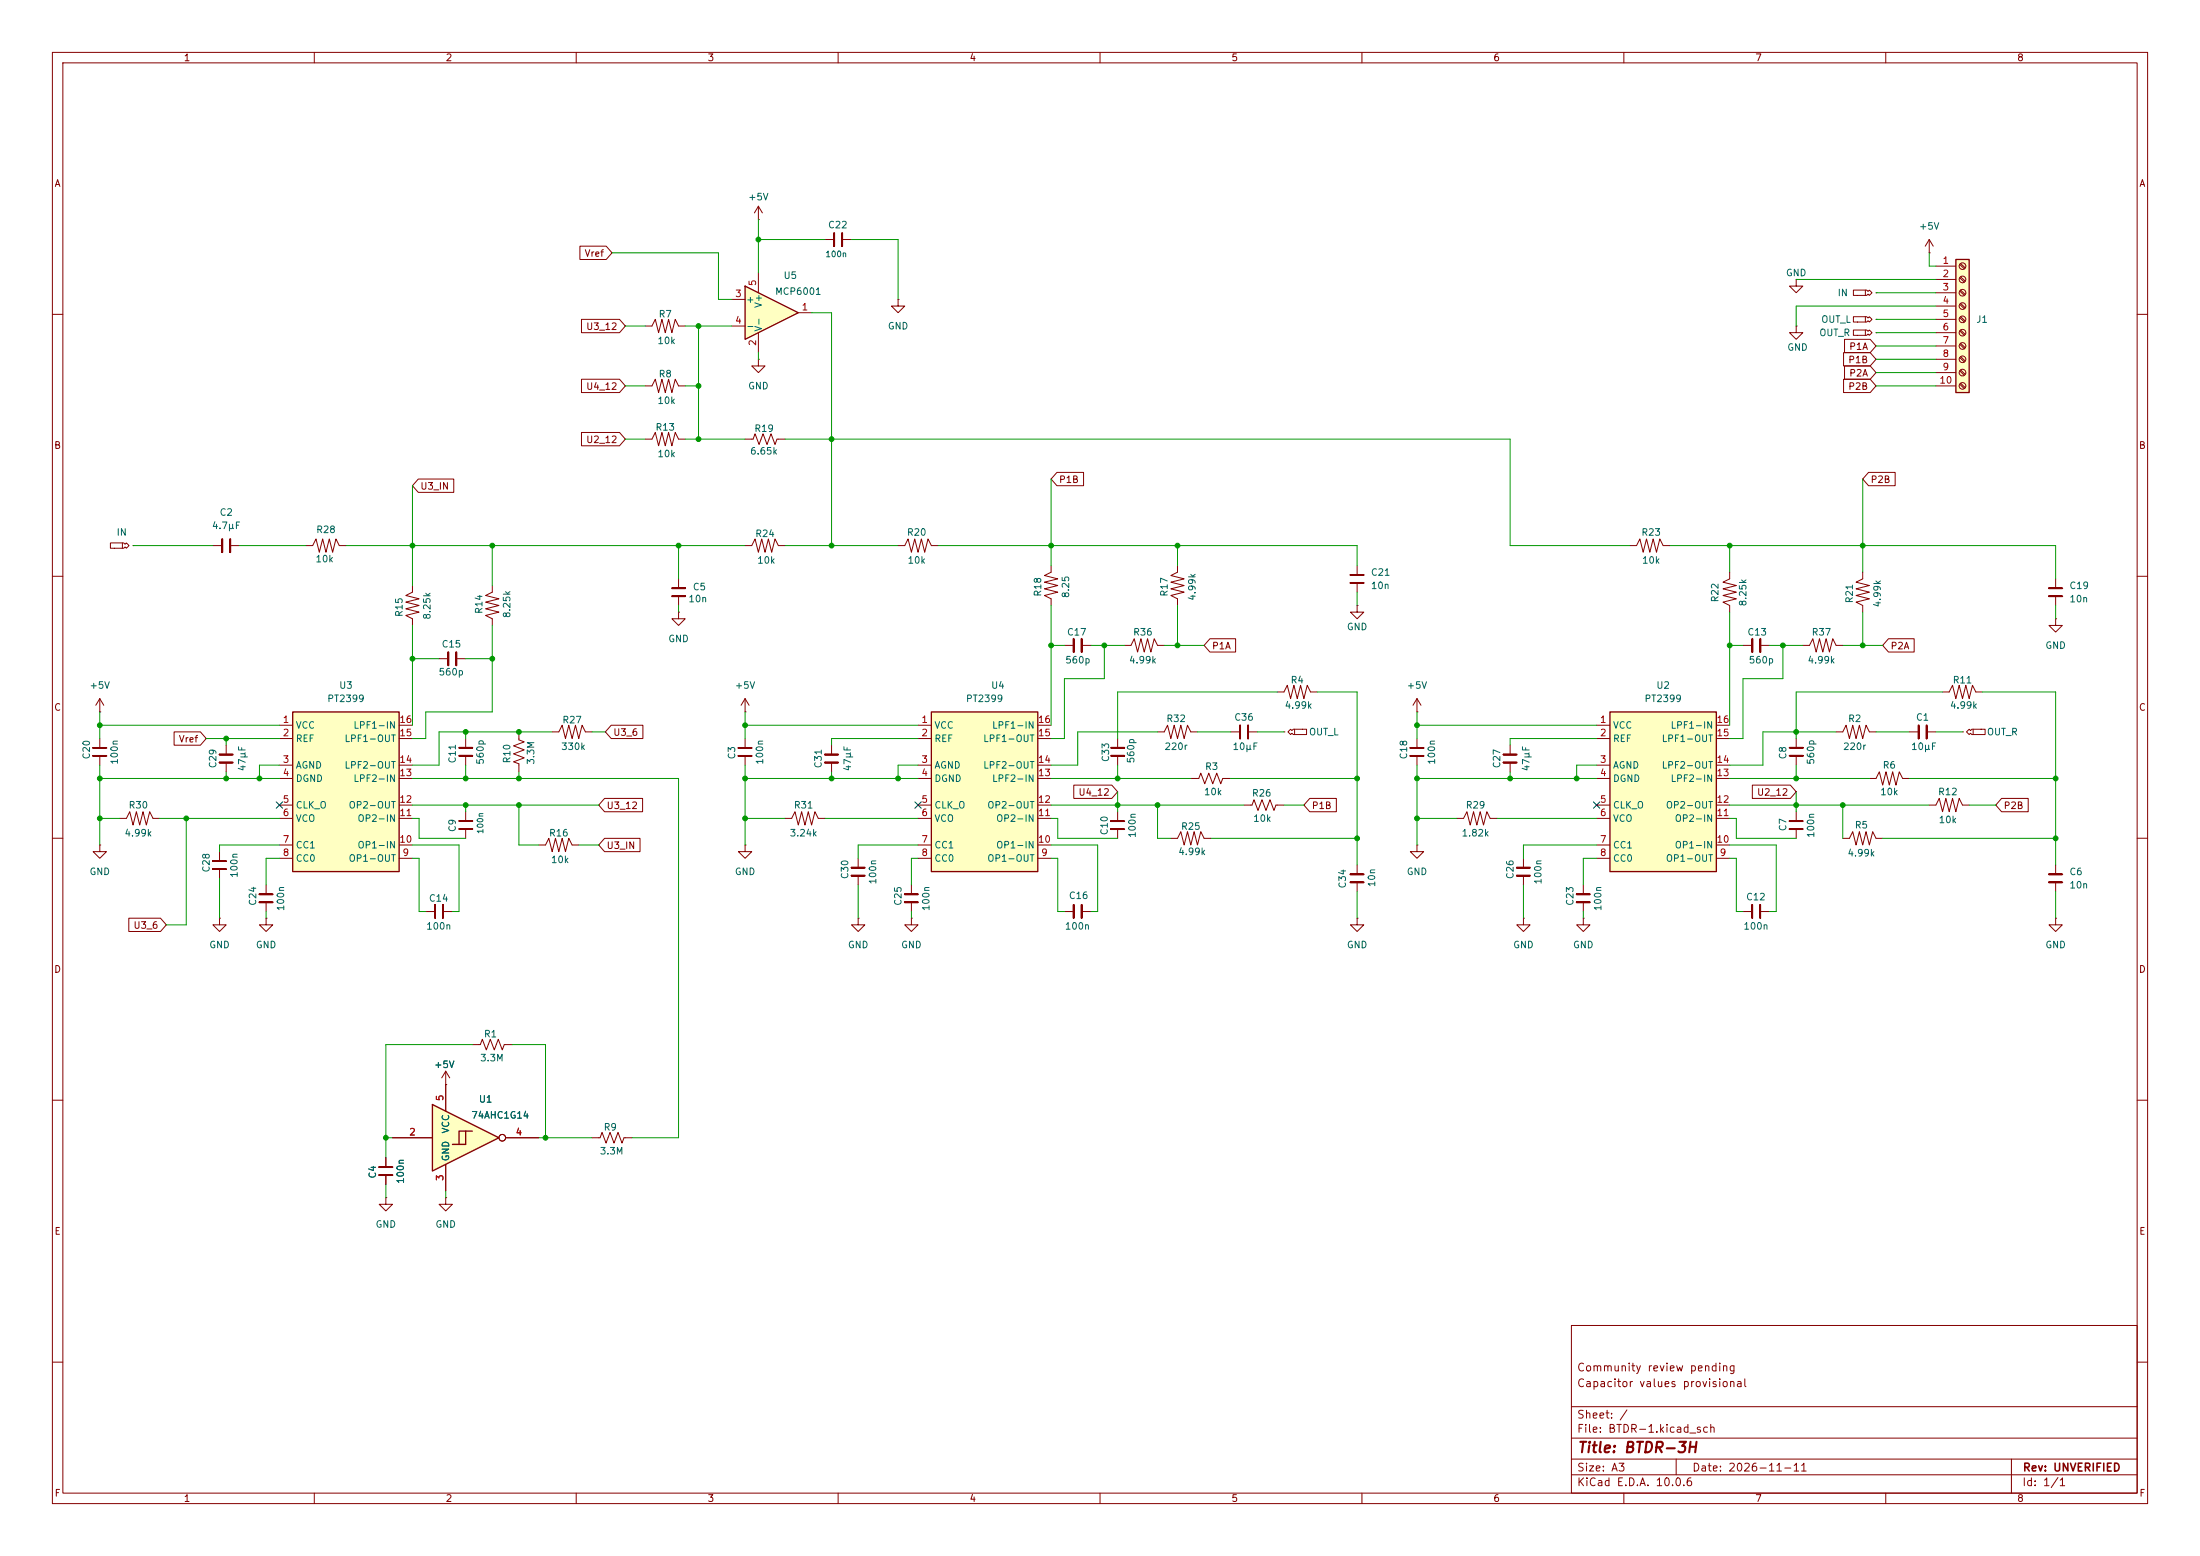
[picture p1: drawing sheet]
<svg xmlns="http://www.w3.org/2000/svg" width="420mm" height="297mm" viewBox="0 0 420 297" stroke-linecap="round" stroke-linejoin="round" font-family="sans-serif">
<g fill="none" stroke="#840000" stroke-width=".19">
<path d="M10 10h400v277h-400zM12 12h396v273h-396zM60 10v2M110 10v2M160 10v2M210 10v2M260 10v2M310 10v2M360 10v2M10 60h2M408 60h2M10 110h2"/>
<path d="M94 111.8v1.2l-1.3 .7 2.5 .6-2.5 .6 2.5 .7-2.5 .6 2.5 .6-2.5 .7 1.3 .6v1.3M128.3 112.3h2.5M128.3 113.8h2.5M129.5 116.8v1.3h-1.2l1.2 1.3 1.3-1.3h-1.3M129.5 116.8h.1M129.5 110.5v1.6M129.5 114v1.6M408 110h2M105.4 139.7h1.3l.6-1.3 .6 2.6 .7-2.6 .6 2.6 .7-2.6 .6 2.6 .6-2.6 .7 1.3h1.2M10 160h2M87.6 144.3h2.6M87.6 142.7h2.6"/>
<path d="M88.9 141v1.5M88.9 144.4v1.7M408 160h2M10 210h2M408 210h2M300 253h108v32h-108zM10 260h2M300 278.5h108M300 274.5h108M300 268.5h108M320 278.5v3M384 278.5v6.5"/>
<path d="M408 260h2M60 285v2M110 285v2M160 285v2M210 285v2M260 285v2M300 281.5h108M310 285v2M360 285v2"/>
</g>
<path d="M128.3 112.3h2.5zM128.3 113.8h2.5zM87.6 144.2l2.6 .1zM87.6 142.7h2.6z" fill="none" stroke="#840000" stroke-width=".33"/>
<path d="M177.8 135.9h20.3v30.5h-20.3z" fill="#ffffc2"/>
<path d="M177.8 135.9h20.3v30.5h-20.3z" fill="none" stroke="#840000" stroke-width=".25"/>
<g fill="none" stroke="#840000" stroke-width=".19">
<path d="M123.2 73.7h1.3l.6-1.3 .6 2.5 .7-2.5 .6 2.5 .6-2.5 .7 2.5 .6-2.5 .6 1.3h1.3M123.2 62.2h1.3l.6-1.2 .6 2.5 .7-2.5 .6 2.5 .6-2.5 .7 2.5 .6-2.5 .6 1.2h1.3M123.2 83.8h1.3l.6-1.2 .6 2.5 .7-2.5 .6 2.5 .6-2.5 .7 2.5 .6-2.5 .6 1.2h1.3M175.3 138.4h2.5M198.1 138.4h2.6M175.3 141h2.5M175.3 146.1h2.5M175.3 148.6h2.5M175.3 153.7h2.5M175.3 156.2h2.5M198.1 141h2.6M198.1 146.1h2.6"/>
<path d="M198.1 148.6h2.6M198.1 153.7h2.6M198.1 156.2h2.6M278.1 156.2h1.3l.6-1.3 .7 2.6 .6-2.6 .6 2.6 .7-2.6 .6 2.6 .6-2.6 .7 1.3h1.2M40.6 164.4h2.6M40.6 165.9h2.6M41.9 175.3v1.2h1.3l-1.3 1.3-1.3-1.3h1.3M41.9 175.3h.1M41.9 162.6v1.6M41.9 166.1v1.5M49.5 170.7h2.6M49.5 172.2h2.6"/>
<path d="M50.8 175.3v1.2h1.3l-1.3 1.3-1.3-1.3h1.3M50.8 175.3h.1M50.8 168.9v1.7M50.8 172.4v1.6M175.3 161.3h2.5M175.3 163.8h2.5M198.1 161.3h2.6M198.1 163.8h2.6M270.5 161.3v1.3h1.3l-1.3 1.2-1.3-1.2h1.3M270.5 161.3h.1M289.6 165.6h2.5M289.6 167.1h2.5"/>
<path d="M290.8 163.8v1.7M290.8 167.3v1.6"/>
</g>
<path d="M40.6 164.3l2.6 .1zM40.6 165.9h2.6zM49.5 170.7h2.6zM49.5 172.2h2.6zM289.6 165.6h2.5zM289.6 167.1l2.5 .1z" fill="none" stroke="#840000" stroke-width=".33"/>
<path d="M307.3 135.9h20.4v30.5h-20.4z" fill="#ffffc2"/>
<path d="M307.3 135.9h20.4v30.5h-20.4z" fill="none" stroke="#840000" stroke-width=".25"/>
<g fill="none" stroke="#840000" stroke-width=".19">
<path d="M142.2 83.8h1.6l.3-1 .8 2 .8-2 .7 2 .8-2 .8 2 .3-1h1.6M19 135.9h.1M19 133.4v2.5M19 133.4l-.7 1.2M19 133.4l.8 1.2M304.8 138.4h2.5M327.7 138.4h2.5M17.8 142.8h2.5M17.8 144.3h2.5M19 141v1.6M19 144.5v1.6M304.8 141h2.5"/>
<path d="M304.8 146.1h2.5M304.8 148.6h2.5M304.8 153.7h2.5M304.8 156.2h2.5M327.7 141h2.5M327.7 146.1h2.5M327.7 148.6h2.5M327.7 153.7h2.5M327.7 156.2h2.5M304.8 161.3h2.5M304.8 163.8h2.5M327.7 161.3h2.5"/>
<path d="M327.7 163.8h2.5"/>
</g>
<path d="M17.8 142.7l2.5 .1zM17.8 144.3h2.5z" fill="none" stroke="#840000" stroke-width=".33"/>
<path d="M55.9 135.9h20.3v30.5h-20.3z" fill="#ffffc2"/>
<path d="M55.9 135.9h20.3v30.5h-20.3z" fill="none" stroke="#840000" stroke-width=".25"/>
<g fill="none" stroke="#840000" stroke-width=".19">
<path d="M144.8 39.4l-.8 1.2M144.8 39.4l.7 1.2M144.8 39.4v2.5M144.8 41.9h.1M53.3 138.4h2.6M76.2 138.4h2.5M53.3 141h2.6M53.3 146.1h2.6M53.3 148.6h2.6M53.3 153.7h2.6M53.3 156.2h2.6M76.2 141h2.5"/>
<path d="M76.2 146.1h2.5M76.2 148.6h2.5M76.2 153.7h2.5M76.2 156.2h2.5M53.3 161.3h2.6M53.3 163.8h2.6M76.2 161.3h2.5M76.2 163.8h2.5"/>
</g>
<path d="M82.5 210.8l12.7 6.4-12.7 6.3z" fill="#ffffc2"/>
<path d="M82.5 210.8l12.7 6.4-12.7 6.3zM88.9 215.9v2.5h-2.5M90.2 215.9h-2.6v2.5" fill="none" stroke="#840000" stroke-width=".25"/>
<g fill="none" stroke="#840000" stroke-width=".19">
<path d="M157.5 45.7h1.6M159.2 44.5v2.5M160.8 44.5v2.5M160.9 45.7h1.7M171.4 57.2v1.2h1.3l-1.3 1.3-1.2-1.3h1.2M171.4 57.2h.1M78.7 111.8v1.2l-1.2 .7 2.5 .6-2.5 .6 2.5 .7-2.5 .6 2.5 .6-2.5 .7 1.2 .6v1.3M287 144h2.6M287 145.6h2.6M288.3 142.2v1.7M288.3 145.7v1.6M301 170.7h2.5"/>
<path d="M301 172.2h2.5M302.3 168.9v1.7M302.3 172.4v1.6M90.2 199.4h1.5l.4-1 .7 2 .8-2 .8 2 .7-2 .8 2 .4-1h1.5M74.9 217.2h7.6M85.1 207h.1M85.1 204.5v7.6M85.1 204.5l-.8 1.2M85.1 204.5l.8 1.2M96.5 217.2h6.4M113 217.2h1.6l.3-1 .8 2 .8-2 .7 2 .8-2 .7 2 .4-1h1.5M85.1 222.2v5.1"/>
<circle cx="95.9" cy="217.2" r=".63"/>
</g>
<path d="M159.2 44.5l.1 2.5zM160.8 44.5v2.5zM287 144h2.6zM287 145.5l2.6 .1zM301 170.7h2.5zM301 172.2h2.5z" fill="none" stroke="#840000" stroke-width=".33"/>
<path d="M142.2 54.6l10.2 5.1-10.2 5.1z" fill="#ffffc2"/>
<path d="M142.2 54.6l10.2 5.1-10.2 5.1z" fill="none" stroke="#840000" stroke-width=".25"/>
<g fill="none" stroke="#840000" stroke-width=".19">
<path d="M139.7 57.2h2.5M144.8 52.1v3.8M152.4 59.7h2.5M342.9 53.3v1.3h1.3l-1.3 1.3-1.3-1.3h1.3M342.9 53.3h.1M353.8 55.4h2.6l.2 .2 .3-.2 .5 .5-.5 .5-.3-.3-.2 .3h-2.6zM356.1 55.4v1M358.1 55.9h.1M368.3 48.3h.1M368.3 45.7l-.8 1.3M368.3 45.7l.8 1.3M368.3 45.7v2.6"/>
<path d="M139.7 62.2h2.5M144.8 68.6v1.3h-1.3l1.3 1.2 1.2-1.2h-1.2M144.8 68.6h.1M144.8 63.5v3.8M21.1 103.6h2.5l.3 .3 .2-.3 .5 .5-.5 .5-.2-.2-.3 .2h-2.5zM23.4 103.6v1M25.4 104.1h.1M40.6 104.1h1.7M42.4 102.9v2.5M44 102.9v2.5M44.1 104.1h1.6M58.4 104.1h1.3l.6-1.2 .7 2.5 .6-2.5 .6 2.5 .7-2.5 .6 2.5 .6-2.5 .7 1.2h1.2"/>
<path d="M142.2 104.1h1.3l.6-1.2 .7 2.5 .6-2.5 .6 2.5 .7-2.5 .6 2.5 .7-2.5 .6 1.2h1.3M171.4 104.1h1.3l.7-1.2 .6 2.5 .6-2.5 .7 2.5 .6-2.5 .6 2.5 .7-2.5 .6 1.2h1.3M200.7 108v1.2l-1.3 .7 2.5 .6-2.5 .6 2.5 .7-2.5 .6 2.5 .6-2.5 .7 1.3 .6v1.3M224.8 108v1.2l-1.3 .7 2.6 .6-2.6 .6 2.6 .7-2.6 .6 2.6 .6-2.6 .7 1.3 .6v1.3M311.1 104.1h1.3l.7-1.2 .6 2.5 .6-2.5 .7 2.5 .6-2.5 .6 2.5 .7-2.5 .6 1.2h1.3M330.2 109.2v1.3l-1.3 .6 2.6 .7-2.6 .6 2.6 .6-2.6 .7 2.6 .6-2.6 .6 1.3 .7v1.2M355.6 109.2v1.3l-1.3 .6 2.6 .7-2.6 .6 2.6 .6-2.6 .7 2.6 .6-2.6 .6 1.3 .7v1.2M391.2 112.3h2.5M391.2 113.8h2.5M392.4 118.1v1.3h-1.2l1.2 1.3 1.3-1.3h-1.3M392.4 118.1h.1M392.4 110.5v1.6"/>
<path d="M392.4 114v1.6M83.8 125.7h1.6M85.6 124.5v2.5M87.1 124.5v2.5M87.2 125.7h1.7M99.1 139.7v1.5l1 .4-2.1 .8 2.1 .7-2.1 .8 2.1 .8-2.1 .7 1.1 .4v1.5M142.2 135.9h.1M142.2 133.4v2.5M142.2 133.4l-.7 1.2M142.2 133.4l.8 1.2M203.2 123.2h1.6M205 121.9v2.6"/>
<path d="M206.5 121.9v2.6M206.6 123.2h1.7M214.6 123.2h1.3l.6-1.3 .7 2.6 .6-2.6 .6 2.6 .7-2.6 .6 2.6 .6-2.6 .7 1.3h1.2M221 139.7h1.2l.7-1.3 .6 2.6 .7-2.6 .6 2.6 .6-2.6 .7 2.6 .6-2.6 .6 1.3h1.3M234.9 139.7h1.7M236.7 138.4v2.6M238.3 138.4v2.6M238.5 139.7h1.5M243.8 132.1h1.3l.6-1.3 .7 2.6 .6-2.6 .6 2.6 .7-2.6 .6 2.6 .7-2.6 .6 1.3h1.3M245.1 139.7h.1M245.9 139.7l.5-.5 .2 .2 .3-.2h2.5v1h-2.5l-.3-.2-.2 .2zM247.1 139.2v1"/>
<path d="M332.7 123.2h1.7M334.5 121.9v2.6M336.1 121.9v2.6M336.2 123.2h1.6M344.2 123.2h1.2l.7-1.3 .6 2.6 .6-2.6 .7 2.6 .6-2.6 .6 2.6 .7-2.6 .6 1.3h1.3M22.9 156.2h1.2l.7-1.3 .6 2.6 .6-2.6 .7 2.6 .6-2.6 .6 2.6 .7-2.6 .6 1.3h1.3M41.9 144h2.5M41.9 145.6h2.5M43.2 142.2v1.7M43.2 145.7v1.6M87.6 158.2h2.6M87.6 156.7h2.6"/>
<path d="M88.9 154.9v1.6M88.9 158.4v1.6M141 142.8h2.5M141 144.3h2.5M142.2 141v1.6M142.2 144.5v1.6M149.9 156.2h1.2l.7-1.3 .6 2.6 .6-2.6 .7 2.6 .6-2.6 .6 2.6 .7-2.6 .6 1.3h1.3M157.5 144h2.5M157.5 145.6h2.5M158.7 142.2v1.7M158.7 145.7v1.6M212.1 156.7h2.5"/>
<path d="M212.1 158.3h2.5M213.4 154.9v1.7M213.4 158.4v1.6M227.3 148.6h1.6l.3-1 .8 2 .8-2 .7 2 .8-2 .7 2 .4-1h1.5M237.5 153.7h1.5l.4-1 .8 2 .7-2 .8 2 .7-2 .8 2 .4-1h1.5M341.6 156.7h2.6M341.6 158.3h2.6M341.6 142.7h2.6M341.6 144.3h2.6M342.9 141v1.5M342.9 144.4v1.7M342.9 154.9v1.7"/>
<path d="M342.9 158.4v1.6M19 161.3v1.3h1.3l-1.3 1.2-1.2-1.2h1.2M19 161.3h.1M81.3 174h1.6M83 172.7v2.6M84.6 172.7v2.6M84.7 174h1.7M102.9 161.3h1.2l.7-1.3 .6 2.6 .6-2.6 .7 2.6 .6-2.6 .6 2.6 .7-2.6 .6 1.3h1.3M142.2 161.3v1.3h1.3l-1.3 1.2-1.2-1.2h1.2M142.2 161.3h.1M162.6 165.6h2.5M162.6 167.1h2.5"/>
<path d="M163.8 175.3v1.2h1.3l-1.3 1.3-1.2-1.3h1.2M163.8 175.3h.1M163.8 163.8v1.7M163.8 167.3v1.6M172.7 170.7h2.6M172.7 172.2h2.6M174 175.3v1.2h1.3l-1.3 1.3-1.3-1.3h1.3M174 175.3h.1M174 168.9v1.7M174 172.4v1.6M203.2 174h1.6M205 172.7v2.6"/>
<path d="M206.5 172.7v2.6M206.6 174h1.7M223.5 160h1.3l.6-1.2 .7 2.5 .6-2.5 .6 2.5 .7-2.5 .6 2.5 .6-2.5 .7 1.2h1.2M257.8 166.9h2.5M257.8 168.4h2.5M259.1 175.3v1.2h1.2l-1.2 1.3-1.3-1.3h1.3M259.1 175.3h.1M259.1 165.1v1.7M259.1 168.6v1.6M332.7 174h1.6M334.5 172.7v2.6M336 172.7v2.6"/>
<path d="M336.2 174h1.6M72.4 222.8h2.5M72.4 224.3h2.5M73.7 228.6v1.3h-1.3l1.3 1.2 1.2-1.2h-1.2M73.7 228.6h.1M73.7 221v1.6M73.7 224.5v1.6M85.1 228.6v1.3h-1.3l1.3 1.2 1.3-1.2h-1.3M85.1 228.6h.1"/>
</g>
<g fill="none" stroke="#840000" stroke-width=".33">
<path d="M42.4 102.9v2.5zM43.9 102.9l.1 2.5zM391.2 112.3h2.5zM391.2 113.8h2.5zM85.6 124.5v2.5zM87.1 124.5v2.5zM205 121.9v2.6zM206.5 121.9v2.6zM236.7 138.4l.1 2.6zM238.3 138.4v2.6zM334.5 121.9v2.6zM336 121.9l.1 2.6z"/>
<path d="M41.9 144h2.5zM41.9 145.5l2.5 .1zM87.6 158.2h2.6zM87.6 156.7h2.6zM141 142.7l2.5 .1zM141 144.3h2.5zM157.5 144h2.5zM157.5 145.5l2.5 .1zM212.1 156.7h2.5zM212.1 158.2l2.5 .1zM341.6 156.7h2.6zM341.6 158.2l2.6 .1z"/>
<path d="M341.6 144.2l2.6 .1zM341.6 142.7h2.6zM83 172.7l.1 2.6zM84.6 172.7v2.6zM162.6 165.6h2.5zM162.6 167.1l2.5 .1zM172.7 170.7h2.6zM172.7 172.2h2.6zM205 172.7v2.6zM206.5 172.7v2.6zM257.8 166.9h2.5zM257.8 168.4h2.5z"/>
<path d="M334.5 172.7v2.6zM336 172.7v2.6zM72.4 222.8h2.5zM72.4 224.3h2.5z"/>
</g>
<path d="M373.4 49.5h2.5v25.4h-2.5z" fill="#ffffc2"/>
<path d="M373.4 49.5h2.5v25.4h-2.5z" fill="none" stroke="#840000" stroke-width=".25"/>
<g fill="none" stroke="#840000" stroke-width=".19">
<path d="M110.7 47h5l1.1 1.3-1.1 1.2h-5zM369.6 50.8h3.8M369.6 53.3h3.8M369.6 55.9h3.8M369.6 58.4h3.8M374.1 50.5l.9 .8M374.1 53l.9 .8M374.1 55.5l.9 .9M374.1 58.1l.9 .8M374.3 50.3l.9 .8M374.3 52.8l.9 .9M374.3 55.4l.9 .8"/>
<path d="M374.3 57.9l.9 .9M111 72.4h7.3l1.1 1.3-1.1 1.2h-7.3zM111 61h7.3l1.1 1.2-1.1 1.3h-7.3zM342.9 62.2v1.3h1.3l-1.3 1.3-1.3-1.3h1.3M342.9 62.2h.1M351.9 72.4h5.1l1.1 1.3-1.1 1.2h-5.1zM351.9 67.3h5.1l1.1 1.3-1.1 1.3h-5.1zM352.1 69.8h4.9l1.1 1.3-1.1 1.3h-4.9zM352.1 64.8h4.9l1.1 1.2-1.1 1.3h-4.9zM353.8 63h2.6l.2 .2 .3-.2 .5 .5-.5 .5-.3-.2-.2 .2h-2.6zM353.8 60.5h2.6l.2 .2 .3-.2 .5 .5-.5 .5-.3-.3-.2 .3h-2.6zM356.1 60.5v1"/>
<path d="M356.1 63v1M358.1 63.5h.1M358.1 61h.1M369.6 61h3.8M369.6 63.5h3.8M369.6 66h3.8M369.6 68.6h3.8M369.6 71.1h3.8M369.6 73.7h3.8M374.1 60.6l.9 .9M374.1 63.2l.9 .8M374.1 65.7l.9 .8"/>
<path d="M374.1 68.2l.9 .9M374.1 70.8l.9 .8M374.1 73.3l.9 .9M374.3 60.5l.9 .8M374.3 63l.9 .8M374.3 65.5l.9 .9M374.3 68.1l.9 .8M374.3 70.6l.9 .9M374.3 73.2l.9 .8M79.9 91.4h6.7v2.6h-6.7l-1.2-1.3zM111 82.5h7.3l1.1 1.3-1.1 1.3h-7.3zM201.8 90.2h5.1v2.5h-5.1l-1.1-1.3z"/>
<path d="M356.7 90.2h5.1v2.5h-5.1l-1.1-1.3zM257.8 109.7h2.5M257.8 111.3h2.5M259.1 115.6v1.2h-1.3l1.3 1.3 1.2-1.3h-1.2M259.1 115.6h.1M259.1 108v1.6M259.1 111.5v1.5M33.2 139.7h5.1l1.1 1.3-1.1 1.2h-5.1zM116.7 138.4h6v2.6h-6l-1.1-1.3zM231 121.9h4.9v2.6h-4.9l-1.1-1.3zM270.5 135.9h.1M270.5 133.4l-.8 1.2"/>
<path d="M270.5 133.4l.8 1.2M270.5 133.4v2.5M350.5 139.7h1.3l.6-1.3 .7 2.6 .6-2.6 .6 2.6 .7-2.6 .6 2.6 .6-2.6 .7 1.3h1.2M360.5 121.9h4.9v2.6h-4.9l-1.1-1.3zM364.5 139.7h1.6M366.3 138.4v2.6M367.8 138.4v2.6M368 139.7h1.6M370.8 132.1h1.3l.6-1.3 .7 2.6 .6-2.6 .6 2.6 .7-2.6 .6 2.6 .7-2.6 .6 1.3h1.3M374.6 139.7h.1M375.4 139.7l.5-.5 .3 .2 .2-.2h2.6v1h-2.6l-.2-.2-.3 .2zM376.7 139.2v1"/>
<path d="M115.4 152.4h7.3v2.5h-7.3l-1.1-1.2zM205 149.9h7.2l1.2 1.2-1.2 1.3h-7.2zM212.1 144.3h2.5M212.1 142.7h2.5M213.4 141v1.5M213.4 144.4v1.7M250 152.4h5.1v2.5h-5.1l-1.1-1.2zM269.2 144.3h2.6M269.2 142.8h2.6M270.5 141v1.6M270.5 144.5v1.6M334.5 149.9h7.3l1.1 1.2-1.1 1.3h-7.3z"/>
<path d="M356.9 148.6h1.2l.7-1.3 .6 2.6 .6-2.6 .7 2.6 .6-2.6 .6 2.6 .7-2.6 .6 1.3h1.3M368.3 153.7h1.3l.6-1.3 .6 2.5 .7-2.5 .6 2.5 .6-2.5 .7 2.5 .6-2.5 .6 1.3h1.3M382.1 152.4h5.1v2.5h-5.1l-1.1-1.2zM24.6 175.3h6l1.1 1.2-1.1 1.3h-6zM115.4 160h6.8v2.6h-6.8l-1.1-1.3zM290.8 175.3v1.2h1.3l-1.3 1.3-1.2-1.3h1.2M290.8 175.3h.1M302.3 175.3v1.2h1.2l-1.2 1.3-1.3-1.3h1.3M302.3 175.3h.1M351.8 160h1.3l.6-1.2 .6 2.5 .7-2.5 .6 2.5 .6-2.5 .7 2.5 .6-2.5 .6 1.2h1.3M391.2 166.9h2.5M391.2 168.4h2.5"/>
<path d="M392.4 175.3v1.2h-1.2l1.2 1.3 1.3-1.3h-1.3M392.4 175.3h.1M392.4 165.1v1.7M392.4 168.6v1.6M74.9 217.2h7.6M85.1 207h.1M85.1 207v5.1M96.5 217.2h6.4M73.7 221v1.6M73.7 224.5v1.6M85.1 222.2v5.1"/>
<circle cx="374.6" cy="55.9" r=".63"/>
<circle cx="374.6" cy="50.8" r=".63"/>
<circle cx="374.6" cy="53.3" r=".63"/>
<circle cx="374.6" cy="58.4" r=".63"/>
<circle cx="374.6" cy="71.1" r=".63"/>
<circle cx="374.6" cy="61" r=".63"/>
<circle cx="374.6" cy="68.6" r=".63"/>
<circle cx="374.6" cy="63.5" r=".63"/>
<circle cx="374.6" cy="66" r=".63"/>
<circle cx="374.6" cy="73.7" r=".63"/>
<circle cx="95.9" cy="217.2" r=".63"/>
</g>
<path d="M257.8 109.7l2.5 .1zM257.8 111.3h2.5zM366.3 138.4v2.6zM367.8 138.4v2.6zM212.1 144.2l2.5 .1zM212.1 142.7h2.5zM269.2 142.7l2.6 .1zM269.2 144.3h2.6zM391.2 166.9h2.5zM391.2 168.4h2.5z" fill="none" stroke="#840000" stroke-width=".33"/>
<g fill="none" stroke="#009600" stroke-width=".19">
<path d="M116.8 48.3h20.4v8.9h2.5M144.8 45.7h12.7M144.8 41.9v10.2M154.9 59.7h3.8v44.4M162.6 45.7h8.8v11.5M342.9 53.3h26.7M358.1 55.9h11.5M368.3 48.3v2.5h1.3M369.6 58.4h-26.7v3.8M119.4 62.2h3.8M119.4 73.7h3.8M130.8 62.2h8.9"/>
<path d="M130.8 73.7h2.5M133.3 62.2v21.6M144.8 67.3v1.3M358.1 73.7h11.5M358.1 71.1h11.5M358.1 68.6h11.5M358.1 63.5h11.5M358.1 61h11.5M358.1 66h11.5M78.7 92.7v19.1M119.4 83.8h3.8M130.8 83.8h11.4"/>
<path d="M149.9 83.8h138.4v20.3h22.8M200.7 91.4v16.6M355.6 91.4v17.8M25.4 104.1h15.2M45.7 104.1h12.7M66 104.1h76.2M78.7 119.4v19M94 119.4v16.5h-12.7v5.1h-2.6M94 104.1v7.7M129.5 104.1v6.4M129.5 115.6v1.2M149.9 104.1h21.5"/>
<path d="M179.1 104.1h80v3.9M200.7 115.6v22.8M224.8 104.1v3.9M224.8 115.6v7.6M259.1 113v2.6M318.8 104.1h73.6v6.4M330.2 104.1v5.1M330.2 116.8v21.6M355.6 116.8v6.4M392.4 115.6v2.5M19 135.9v5.1M19 138.4h34.3"/>
<path d="M78.7 125.7h5.1M88.9 125.7h5.1M88.9 139.7v1.3M105.4 139.7h-21.6v6.4h-5.1M113 139.7h2.6M142.2 135.9v5.1M142.2 138.4h33.1M200.7 123.2h2.5M208.3 123.2h6.3M210.8 123.2v6.3h-7.6v11.5h-2.5M221 139.7h-15.3v6.4h-5M222.2 123.2h7.7"/>
<path d="M228.6 139.7h6.3M240 139.7h5.1M243.8 132.1h-30.4v8.9M251.5 132.1h7.6v33M270.5 135.9v5.1M270.5 138.4h34.3M330.2 123.2h2.5M337.8 123.2h6.4M340.4 123.2v6.3h-7.7v11.5h-2.5M350.5 139.7h-14v6.4h-6.3M351.8 123.2h7.6M358.1 139.7h6.4"/>
<path d="M369.6 139.7h5M370.8 132.1h-27.9v8.9M378.5 132.1h13.9v33M19 146.1v15.2M19 156.2h3.9M19 148.6h34.3M30.5 156.2h22.8M35.6 156.2v20.3h-3.9M39.4 141h13.9M43.2 141v1.2M43.2 147.3v1.3M53.3 146.1h-3.8v2.5"/>
<path d="M78.7 156.2h1.3v3.8h8.9M78.7 153.7h35.6M78.7 148.6h50.8v68.6h-8.9M88.9 146.1v2.5M88.9 153.7v1.2M99.1 153.7v7.6h3.8M99.1 147.3v1.3M142.2 156.2h7.7M142.2 148.6h33.1M142.2 146.1v15.2M157.5 156.2h17.8M158.7 147.3v1.3"/>
<path d="M175.3 146.1h-3.9v2.5M175.3 141h-16.6v1.2M200.7 156.2h1.2v3.8h11.5M200.7 153.7h36.8M200.7 148.6h26.6M213.4 146.1v2.5M213.4 151.1v3.8M221 153.7v6.3h2.5M234.9 148.6h24.2M245.1 153.7h3.8M270.5 156.2h7.6M270.5 148.6h34.3"/>
<path d="M270.5 146.1v15.2M285.7 156.2h19.1M288.3 147.3v1.3M304.8 146.1h-3.8v2.5M304.8 141h-16.5v1.2M330.2 156.2h1.3v3.8h11.4M330.2 153.7h38.1M330.2 148.6h26.7M342.9 146.1v2.5M342.9 151.1v3.8M351.8 153.7v6.3M364.5 148.6h27.9"/>
<path d="M375.9 153.7h5.1M41.9 167.6v7.7M50.8 174v1.3M53.3 161.3h-11.4v1.3M53.3 163.8h-2.5v5.1M78.7 161.3h8.9v12.7h-1.2M78.7 163.8h1.3v10.2h1.3M110.5 161.3h3.8M163.8 168.9v6.4M174 174v1.3M175.3 161.3h-11.5v2.5M175.3 163.8h-1.3v5.1"/>
<path d="M200.7 163.8h1.2v10.2h1.3M200.7 161.3h8.8v12.7h-1.2M231.1 160h28M259.1 170.2v5.1M290.8 168.9v6.4M302.3 174v1.3M304.8 163.8h-2.5v5.1M304.8 161.3h-14v2.5M330.2 163.8h1.3v10.2h1.2M330.2 161.3h8.9v12.7h-1.3M359.4 160h33M392.4 170.2v5.1"/>
<path d="M90.2 199.4h-16.5v21.6M97.8 199.4h6.3v17.8M73.7 217.2h1.2M102.9 217.2h10.1M73.7 226.1v2.5M85.1 227.3v1.3"/>
</g>
<path d="M52.7 153.1l1.2 1.2M53.9 153.1l-1.2 1.2M174.7 153.1l1.2 1.2M175.9 153.1l-1.2 1.2M304.2 153.1l1.2 1.2M305.4 153.1l-1.2 1.2" fill="none" stroke="#000084" stroke-width=".19"/>
<g fill="#009600" stroke="#009600" stroke-width=".19">
<circle cx="88.9" cy="153.7" r=".46"/>
<circle cx="88.9" cy="139.7" r=".46"/>
<circle cx="88.9" cy="148.6" r=".46"/>
<circle cx="99.1" cy="148.6" r=".46"/>
<circle cx="94" cy="125.7" r=".46"/>
<circle cx="99.1" cy="139.7" r=".46"/>
<circle cx="99.1" cy="153.7" r=".46"/>
<circle cx="73.7" cy="217.2" r=".46"/>
<circle cx="104.1" cy="217.2" r=".46"/>
<circle cx="94" cy="104.1" r=".46"/>
<circle cx="78.7" cy="104.1" r=".46"/>
<circle cx="142.2" cy="156.2" r=".46"/>
<circle cx="142.2" cy="148.6" r=".46"/>
<circle cx="142.2" cy="138.4" r=".46"/>
<circle cx="35.6" cy="156.2" r=".46"/>
<circle cx="19" cy="156.2" r=".46"/>
<circle cx="19" cy="138.4" r=".46"/>
<circle cx="19" cy="148.6" r=".46"/>
<circle cx="43.2" cy="148.6" r=".46"/>
<circle cx="49.5" cy="148.6" r=".46"/>
<circle cx="78.7" cy="125.7" r=".46"/>
<circle cx="43.2" cy="141" r=".46"/>
<circle cx="133.3" cy="83.8" r=".46"/>
<circle cx="129.5" cy="104.1" r=".46"/>
<circle cx="144.8" cy="45.7" r=".46"/>
<circle cx="133.3" cy="73.7" r=".46"/>
<circle cx="133.3" cy="62.2" r=".46"/>
<circle cx="158.7" cy="104.1" r=".46"/>
<circle cx="158.7" cy="83.8" r=".46"/>
<circle cx="342.9" cy="139.7" r=".46"/>
<circle cx="342.9" cy="148.6" r=".46"/>
<circle cx="221" cy="153.7" r=".46"/>
<circle cx="213.4" cy="153.7" r=".46"/>
<circle cx="224.8" cy="104.1" r=".46"/>
<circle cx="259.1" cy="148.6" r=".46"/>
<circle cx="270.5" cy="138.4" r=".46"/>
<circle cx="224.8" cy="123.2" r=".46"/>
<circle cx="200.7" cy="104.1" r=".46"/>
<circle cx="355.6" cy="123.2" r=".46"/>
<circle cx="355.6" cy="104.1" r=".46"/>
<circle cx="392.4" cy="160" r=".46"/>
<circle cx="392.4" cy="148.6" r=".46"/>
<circle cx="342.9" cy="153.7" r=".46"/>
<circle cx="351.8" cy="153.7" r=".46"/>
<circle cx="270.5" cy="148.6" r=".46"/>
<circle cx="288.3" cy="148.6" r=".46"/>
<circle cx="301" cy="148.6" r=".46"/>
<circle cx="270.5" cy="156.2" r=".46"/>
<circle cx="259.1" cy="160" r=".46"/>
<circle cx="330.2" cy="123.2" r=".46"/>
<circle cx="340.4" cy="123.2" r=".46"/>
<circle cx="330.2" cy="104.1" r=".46"/>
<circle cx="213.4" cy="148.6" r=".46"/>
<circle cx="200.7" cy="123.2" r=".46"/>
<circle cx="158.7" cy="148.6" r=".46"/>
<circle cx="171.4" cy="148.6" r=".46"/>
<circle cx="210.8" cy="123.2" r=".46"/>
</g>
<text font-size="2" fill="#840000" x="301" y="277.8">Title: BTDR-3H</text>
<g font-size="1.5" fill="#840000">
<text x="300.9" y="262.1">Community review pending</text>
<text x="300.9" y="265.1">Capacitor values provisional</text>
<text x="300.9" y="273.8">File: BTDR-1.kicad_sch</text>
<text x="300.9" y="271.1">Sheet: /</text>
<text x="300.9" y="281.2">Size: A3</text>
<text x="322.9" y="281.2">Date: 2026-11-11</text>
<text x="386" y="281.2">Rev: UNVERIFIED</text>
<text x="300.9" y="284">KiCad E.D.A. 10.0.6</text>
<text x="385.9" y="284">Id: 1/1</text>
</g>
<g font-size="1.3" fill="#840000">
<text x="35" y="12">1</text>
<text x="85" y="12">2</text>
<text x="135" y="12">3</text>
<text x="185" y="12">4</text>
<text x="235" y="12">5</text>
<text x="285" y="12">6</text>
<text x="335" y="12">7</text>
<text x="385" y="12">8</text>
<text x="10.3" y="36">A</text>
<text x="408.3" y="36">A</text>
<text x="111.5" y="49.3">Vref</text>
<text x="111.8" y="63.3">U3_12</text>
<text x="352.7" y="69.6">P1B</text>
<text x="352.9" y="67.1">P1A</text>
<text x="111.8" y="74.7">U4_12</text>
<text x="352.7" y="74.7">P2B</text>
<text x="352.9" y="72.2">P2A</text>
<text x="10.2" y="86">B</text>
<text x="111.8" y="84.9">U2_12</text>
<text x="408.2" y="86">B</text>
<text x="80.1" y="93.8">U3_IN</text>
<text x="202.1" y="92.5">P1B</text>
<text x="357" y="92.5">P2B</text>
<text x="231.3" y="124.2">P1A</text>
<text x="360.8" y="124.2">P2A</text>
<text x="10.2" y="136">C</text>
<text x="408.2" y="136">C</text>
<text x="34" y="142">Vref</text>
<text x="117" y="140.8">U3_6</text>
<text x="115.7" y="154.7">U3_12</text>
<text x="205.8" y="152.2">U4_12</text>
<text x="250.3" y="154.7">P1B</text>
<text x="335.3" y="152.2">U2_12</text>
<text x="382.4" y="154.7">P2B</text>
<text x="115.7" y="162.3">U3_IN</text>
<text x="25.4" y="177.6">U3_6</text>
<text x="10.2" y="186">D</text>
<text x="408.2" y="186">D</text>
<text x="10.3" y="236">E</text>
<text x="408.3" y="236">E</text>
<text x="10.3" y="286">F</text>
<text x="35" y="287">1</text>
<text x="85" y="287">2</text>
<text x="135" y="287">3</text>
<text x="185" y="287">4</text>
<text x="235" y="287">5</text>
<text x="285" y="287">6</text>
<text x="335" y="287">7</text>
<text x="385" y="287">8</text>
<text x="408.3" y="286">F</text>
</g>
<g font-size="1.3" fill="#006464">
<text x="142.7" y="38.6">+5V</text>
<text x="158" y="43.9">C22</text>
<text x="366.2" y="44.1">+5V</text>
<text x="149.5" y="53.5">U5</text>
<text x="340.8" y="53">GND</text>
<text x="142.3" y="58.1">+</text>
<text x="145.7" y="58.9" transform="rotate(-90 145.7 58.9)">V+</text>
<text x="147.9" y="56.6">MCP6001</text>
<text x="350.7" y="56.8">IN</text>
<text x="125.4" y="66">10k</text>
<text x="125.6" y="60.9">R7</text>
<text x="142.3" y="63.2">-</text>
<text x="145.7" y="63.4" transform="rotate(-90 145.7 63.4)">V-</text>
<text x="169.4" y="63.2">GND</text>
<text x="347.2" y="64.5">OUT_R</text>
<text x="347.6" y="61.9">OUT_L</text>
<text x="377.2" y="61.9">J1</text>
<text x="341.1" y="67.3">GND</text>
<text x="125.4" y="77.4">10k</text>
<text x="125.6" y="72.3">R8</text>
<text x="142.7" y="74.6">GND</text>
<text x="125" y="82.5">R13</text>
<text x="143.9" y="82.8">R19</text>
<text x="125.4" y="87.6">10k</text>
<text x="143.1" y="87.1">6.65k</text>
<text x="40.4" y="101.3">4.7μF</text>
<text x="41.8" y="98.8">C2</text>
<text x="22.1" y="102.6">IN</text>
<text x="60.1" y="107.6">10k</text>
<text x="60.3" y="102.1">R28</text>
<text x="144.1" y="102.8">R24</text>
<text x="144.5" y="107.9">10k</text>
<text x="173" y="102.6">R20</text>
<text x="173.2" y="107.9">10k</text>
<text x="313.2" y="102.6">R23</text>
<text x="313.4" y="107.9">10k</text>
<text x="132.2" y="113">C5</text>
<text x="199.1" y="114" transform="rotate(-90 199.1 114)">R18</text>
<text x="223.2" y="114" transform="rotate(-90 223.2 114)">R17</text>
<text x="261.6" y="110.2">C21</text>
<text x="261.6" y="112.7">10n</text>
<text x="395" y="112.7">C19</text>
<text x="77.2" y="117.9" transform="rotate(-90 77.2 117.9)">R15</text>
<text x="82.5" y="118.4" transform="rotate(-90 82.5 118.4)">8.25k</text>
<text x="92.4" y="117.3" transform="rotate(-90 92.4 117.3)">R14</text>
<text x="97.7" y="118.1" transform="rotate(-90 97.7 118.1)">8.25k</text>
<text x="131.3" y="115.3">10n</text>
<text x="204.4" y="114.3" transform="rotate(-90 204.4 114.3)">8.25</text>
<text x="228.5" y="114.8" transform="rotate(-90 228.5 114.8)">4.99k</text>
<text x="328.4" y="115.1" transform="rotate(-90 328.4 115.1)">R22</text>
<text x="333.7" y="115.8" transform="rotate(-90 333.7 115.8)">8.25k</text>
<text x="354" y="115.3" transform="rotate(-90 354 115.3)">R21</text>
<text x="359.4" y="116" transform="rotate(-90 359.4 116)">4.99k</text>
<text x="395" y="115.3">10n</text>
<text x="84.2" y="123.9">C15</text>
<text x="127.5" y="122.9">GND</text>
<text x="203.6" y="121.6">C17</text>
<text x="216.2" y="121.6">R36</text>
<text x="257" y="120.6">GND</text>
<text x="333.5" y="121.6">C13</text>
<text x="345.8" y="121.6">R37</text>
<text x="390.4" y="124.2">GND</text>
<text x="17" y="131.8">+5V</text>
<text x="64.6" y="131.8">U3</text>
<text x="83.6" y="129.2">560p</text>
<text x="140.2" y="131.8">+5V</text>
<text x="189.1" y="131.8">U4</text>
<text x="203.3" y="126.9">560p</text>
<text x="215.4" y="126.9">4.99k</text>
<text x="246.3" y="130.8">R4</text>
<text x="268.4" y="131.8">+5V</text>
<text x="316.1" y="131.8">U2</text>
<text x="333.7" y="126.9">560p</text>
<text x="345" y="126.9">4.99k</text>
<text x="372.7" y="130.8">R11</text>
<text x="62.4" y="134.3">PT2399</text>
<text x="184.3" y="134.3">PT2399</text>
<text x="235.5" y="137.9">C36</text>
<text x="245.1" y="135.6">4.99k</text>
<text x="313.8" y="134.3">PT2399</text>
<text x="365.7" y="137.9">C1</text>
<text x="372.1" y="135.6">4.99k</text>
<text x="56.4" y="139.4">VCC</text>
<text x="56.4" y="141.9">REF</text>
<text x="65.7" y="141.9">LPF1-OUT</text>
<text x="67.4" y="139.4">LPF1-IN</text>
<text x="107" y="143.5">330k</text>
<text x="107.2" y="138.4">R27</text>
<text x="178.3" y="139.4">VCC</text>
<text x="178.3" y="141.9">REF</text>
<text x="187.6" y="141.9">LPF1-OUT</text>
<text x="189.3" y="139.4">LPF1-IN</text>
<text x="222.2" y="143.5">220r</text>
<text x="222.6" y="138.1">R32</text>
<text x="235.2" y="143.5">10μF</text>
<text x="249.8" y="140.7">OUT_L</text>
<text x="307.8" y="139.4">VCC</text>
<text x="307.8" y="141.9">REF</text>
<text x="317.1" y="141.9">LPF1-OUT</text>
<text x="318.8" y="139.4">LPF1-IN</text>
<text x="351.7" y="143.5">220r</text>
<text x="352.7" y="138.1">R2</text>
<text x="364.7" y="143.5">10μF</text>
<text x="379.2" y="140.7">OUT_R</text>
<text x="17.5" y="145" transform="rotate(-90 17.5 145)">C20</text>
<text x="22.8" y="146.1" transform="rotate(-90 22.8 146.1)">100n</text>
<text x="41.6" y="146.8" transform="rotate(-90 41.6 146.8)">C29</text>
<text x="47.2" y="147.3" transform="rotate(-90 47.2 147.3)">47μF</text>
<text x="56.4" y="147">AGND</text>
<text x="56.4" y="149.6">DGND</text>
<text x="65.7" y="147">LPF2-OUT</text>
<text x="67.4" y="149.6">LPF2-IN</text>
<text x="87.3" y="145.8" transform="rotate(-90 87.3 145.8)">C11</text>
<text x="92.7" y="146.1" transform="rotate(-90 92.7 146.1)">560p</text>
<text x="97.7" y="145.8" transform="rotate(-90 97.7 145.8)">R10</text>
<text x="102.3" y="146.1" transform="rotate(-90 102.3 146.1)">3.3M</text>
<text x="140.7" y="145" transform="rotate(-90 140.7 145)">C3</text>
<text x="146" y="146.1" transform="rotate(-90 146 146.1)">100n</text>
<text x="157.2" y="146.8" transform="rotate(-90 157.2 146.8)">C31</text>
<text x="162.8" y="147.3" transform="rotate(-90 162.8 147.3)">47μF</text>
<text x="178.3" y="147">AGND</text>
<text x="178.3" y="149.6">DGND</text>
<text x="187.6" y="147">LPF2-OUT</text>
<text x="189.3" y="149.6">LPF2-IN</text>
<text x="212" y="145.6" transform="rotate(-90 212 145.6)">C33</text>
<text x="216.9" y="145.8" transform="rotate(-90 216.9 145.8)">560p</text>
<text x="229.9" y="147.3">R3</text>
<text x="268.9" y="145" transform="rotate(-90 268.9 145)">C18</text>
<text x="274.3" y="146.1" transform="rotate(-90 274.3 146.1)">100n</text>
<text x="286.7" y="146.8" transform="rotate(-90 286.7 146.8)">C27</text>
<text x="292.3" y="147.3" transform="rotate(-90 292.3 147.3)">47μF</text>
<text x="307.8" y="147">AGND</text>
<text x="307.8" y="149.6">DGND</text>
<text x="317.1" y="147">LPF2-OUT</text>
<text x="318.8" y="149.6">LPF2-IN</text>
<text x="341.3" y="145" transform="rotate(-90 341.3 145)">C8</text>
<text x="346.7" y="146.1" transform="rotate(-90 346.7 146.1)">560p</text>
<text x="359.3" y="147">R6</text>
<text x="24.4" y="154.6">R30</text>
<text x="56.4" y="154.6">CLK_O</text>
<text x="66.5" y="154.6">OP2-OUT</text>
<text x="151.4" y="154.6">R31</text>
<text x="178.3" y="154.6">CLK_O</text>
<text x="188.4" y="154.6">OP2-OUT</text>
<text x="229.7" y="152.1">10k</text>
<text x="238.9" y="152.3">R26</text>
<text x="279.7" y="154.6">R29</text>
<text x="307.8" y="154.6">CLK_O</text>
<text x="317.9" y="154.6">OP2-OUT</text>
<text x="358.8" y="152.1">10k</text>
<text x="369.9" y="152.1">R12</text>
<text x="23.7" y="160">4.99k</text>
<text x="56.4" y="157.2">VCO</text>
<text x="68.1" y="157.2">OP2-IN</text>
<text x="87.3" y="158.9" transform="rotate(-90 87.3 158.9)">C9</text>
<text x="104.7" y="160">R16</text>
<text x="150.7" y="160">3.24k</text>
<text x="178.3" y="157.2">VCO</text>
<text x="190.1" y="157.2">OP2-IN</text>
<text x="211.8" y="159.5" transform="rotate(-90 211.8 159.5)">C10</text>
<text x="217.1" y="160" transform="rotate(-90 217.1 160)">100n</text>
<text x="225.4" y="158.7">R25</text>
<text x="239.1" y="157.2">10k</text>
<text x="278.9" y="160">1.82k</text>
<text x="307.8" y="157.2">VCO</text>
<text x="319.6" y="157.2">OP2-IN</text>
<text x="341.3" y="158.8" transform="rotate(-90 341.3 158.8)">C7</text>
<text x="346.7" y="160" transform="rotate(-90 346.7 160)">100n</text>
<text x="354" y="158.4">R5</text>
<text x="370" y="157.4">10k</text>
<text x="17" y="167.3">GND</text>
<text x="40.3" y="166.6" transform="rotate(-90 40.3 166.6)">C28</text>
<text x="45.7" y="167.7" transform="rotate(-90 45.7 167.7)">100n</text>
<text x="56.4" y="162.3">CC1</text>
<text x="56.4" y="164.8">CC0</text>
<text x="66.5" y="164.8">OP1-OUT</text>
<text x="68.1" y="162.3">OP1-IN</text>
<text x="105.1" y="165">10k</text>
<text x="140.2" y="167.3">GND</text>
<text x="162.3" y="167.9" transform="rotate(-90 162.3 167.9)">C30</text>
<text x="178.3" y="162.3">CC1</text>
<text x="178.3" y="164.8">CC0</text>
<text x="188.4" y="164.8">OP1-OUT</text>
<text x="190.1" y="162.3">OP1-IN</text>
<text x="224.8" y="163.5">4.99k</text>
<text x="268.4" y="167.3">GND</text>
<text x="289.3" y="167.9" transform="rotate(-90 289.3 167.9)">C26</text>
<text x="307.8" y="162.3">CC1</text>
<text x="307.8" y="164.8">CC0</text>
<text x="317.9" y="164.8">OP1-OUT</text>
<text x="319.6" y="162.3">OP1-IN</text>
<text x="352.6" y="163.8">4.99k</text>
<text x="395" y="167.4">C6</text>
<text x="49.2" y="173" transform="rotate(-90 49.2 173)">C24</text>
<text x="81.8" y="172.4">C14</text>
<text x="167.6" y="168.9" transform="rotate(-90 167.6 168.9)">100n</text>
<text x="172.4" y="173" transform="rotate(-90 172.4 173)">C25</text>
<text x="203.9" y="171.9">C16</text>
<text x="257.2" y="169.7" transform="rotate(-90 257.2 169.7)">C34</text>
<text x="262.8" y="169.4" transform="rotate(-90 262.8 169.4)">10n</text>
<text x="294.6" y="168.9" transform="rotate(-90 294.6 168.9)">100n</text>
<text x="300.7" y="173" transform="rotate(-90 300.7 173)">C23</text>
<text x="333.2" y="172.2">C12</text>
<text x="395" y="169.9">10n</text>
<text x="54.6" y="174" transform="rotate(-90 54.6 174)">100n</text>
<text x="81.3" y="177.7">100n</text>
<text x="177.7" y="174" transform="rotate(-90 177.7 174)">100n</text>
<text x="203.2" y="177.7">100n</text>
<text x="306" y="174" transform="rotate(-90 306 174)">100n</text>
<text x="332.7" y="177.7">100n</text>
<text x="39.8" y="181.3">GND</text>
<text x="48.7" y="181.3">GND</text>
<text x="161.8" y="181.3">GND</text>
<text x="171.9" y="181.3">GND</text>
<text x="257" y="181.3">GND</text>
<text x="288.8" y="181.3">GND</text>
<text x="300.2" y="181.3">GND</text>
<text x="390.4" y="181.3">GND</text>
<text x="91.6" y="202.9">3.3M</text>
<text x="92.3" y="198.3">R1</text>
<text x="82.8" y="204.2">+5V</text>
<text x="89.9" y="213.8">74AHC1G14</text>
<text x="91.3" y="210.8">U1</text>
<text x="86.1" y="221.8" transform="rotate(-90 86.1 221.8)">GND</text>
<text x="86.1" y="216.5" transform="rotate(-90 86.1 216.5)">VCC</text>
<text x="114.4" y="220.7">3.3M</text>
<text x="115.1" y="216.1">R9</text>
<text x="72.1" y="225.1" transform="rotate(-90 72.1 225.1)">C4</text>
<text x="77.4" y="226.1" transform="rotate(-90 77.4 226.1)">100n</text>
<text x="71.6" y="234.6">GND</text>
<text x="83" y="234.6">GND</text>
</g>
<g font-size="1.3" fill="#a90000">
<text x="370.7" y="50.7">1</text>
<text x="370.7" y="53.2">2</text>
<text x="140.2" y="57">3</text>
<text x="144.6" y="54.7" transform="rotate(-90 144.6 54.7)">5</text>
<text x="152.9" y="59.6">1</text>
<text x="370.7" y="55.7">3</text>
<text x="370.7" y="58.3">4</text>
<text x="140.2" y="62.1">4</text>
<text x="370.7" y="60.8">5</text>
<text x="370.7" y="63.4">6</text>
<text x="370.7" y="65.9">7</text>
<text x="144.6" y="66.1" transform="rotate(-90 144.6 66.1)">2</text>
<text x="370.7" y="68.4">8</text>
<text x="370.7" y="71">9</text>
<text x="370.1" y="73.5">10</text>
<text x="53.9" y="138.3">1</text>
<text x="53.9" y="140.8">2</text>
<text x="76.1" y="140.8">15</text>
<text x="76.1" y="138.3">16</text>
<text x="175.8" y="138.3">1</text>
<text x="175.8" y="140.8">2</text>
<text x="198.1" y="140.8">15</text>
<text x="198.1" y="138.3">16</text>
<text x="305.3" y="138.3">1</text>
<text x="305.3" y="140.8">2</text>
<text x="327.6" y="140.8">15</text>
<text x="327.6" y="138.3">16</text>
<text x="53.9" y="145.9">3</text>
<text x="53.9" y="148.5">4</text>
<text x="76.1" y="148.5">13</text>
<text x="76.1" y="145.9">14</text>
<text x="175.8" y="145.9">3</text>
<text x="175.8" y="148.5">4</text>
<text x="198.1" y="148.5">13</text>
<text x="198.1" y="145.9">14</text>
<text x="305.3" y="145.9">3</text>
<text x="305.3" y="148.5">4</text>
<text x="327.6" y="148.5">13</text>
<text x="327.6" y="145.9">14</text>
<text x="53.9" y="153.5">5</text>
<text x="76.1" y="153.5">12</text>
<text x="175.8" y="153.5">5</text>
<text x="198.1" y="153.5">12</text>
<text x="305.3" y="153.5">5</text>
<text x="327.6" y="153.5">12</text>
<text x="53.9" y="156.1">6</text>
<text x="53.9" y="161.2">7</text>
<text x="76.1" y="161.2">10</text>
<text x="76.1" y="156.1">11</text>
<text x="175.8" y="156.1">6</text>
<text x="175.8" y="161.2">7</text>
<text x="198.1" y="161.2">10</text>
<text x="198.1" y="156.1">11</text>
<text x="305.3" y="156.1">6</text>
<text x="305.3" y="161.2">7</text>
<text x="327.6" y="161.2">10</text>
<text x="327.6" y="156.1">11</text>
<text x="53.9" y="163.7">8</text>
<text x="76.7" y="163.7">9</text>
<text x="175.8" y="163.7">8</text>
<text x="198.7" y="163.7">9</text>
<text x="305.3" y="163.7">8</text>
<text x="328.2" y="163.7">9</text>
<text x="85" y="210.3" transform="rotate(-90 85 210.3)">5</text>
<text x="78" y="217">2</text>
<text x="98.3" y="217">4</text>
<text x="85" y="225.5" transform="rotate(-90 85 225.5)">3</text>
</g>
<g font-size="1.1" fill="#006464">
<text x="157.5" y="49.3">100n</text>
<text x="92.5" y="159.3" transform="rotate(-90 92.5 159.3)">100n</text>
</g>
</svg>
